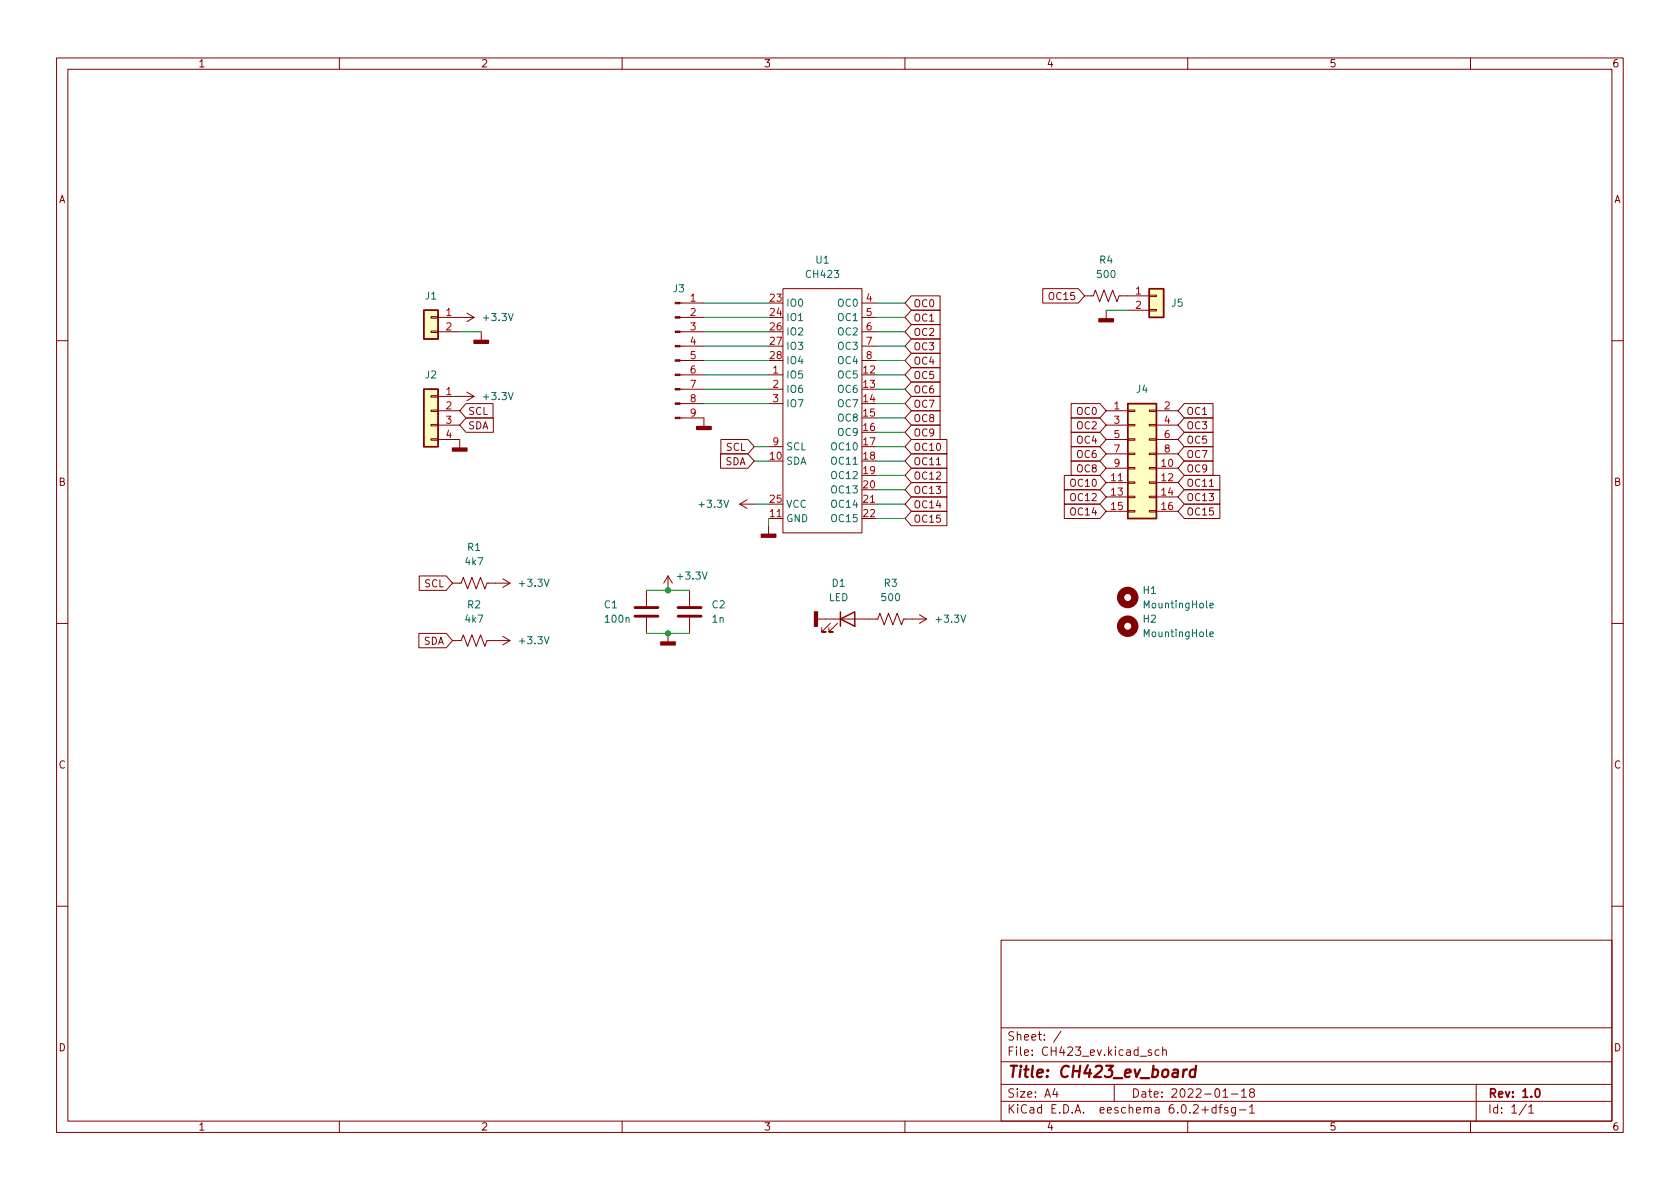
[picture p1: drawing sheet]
<svg xmlns="http://www.w3.org/2000/svg" width="297mm" height="210mm" viewBox="0 0 297 210" stroke-linecap="round" stroke-linejoin="round" font-family="sans-serif">
<g fill="none" stroke="#840000" stroke-width=".18">
<path d="M10 10.2h277v190.1h-277zM12 12.2h273v186.1h-273zM60 10.2v2M110 10.2v2M160 10.2v2M210 10.2v2M260 10.2v2M76.2 58.5h1.3v.3h-1.3zM76.2 56h1.3v.3h-1.3zM77.5 56.1h6.3M77.5 58.7h3.8M82.5 55.4l1.3 .7"/>
<path d="M83.8 56.1l-1.3 .8M85.1 58.7v1.5M120.2 56.1h4.3M120.2 58.7h4.3M120.2 53.6h4.3M138.4 51h14v43.2h-14zM152.4 56.1h2.5M152.4 58.7h2.5M152.4 53.6h2.5M161.1 52.3h5.1v2.6h-5.1l-1.1-1.3zM161.1 54.9h5.1v2.5h-5.1l-1.1-1.3zM161.1 57.4h5.1v2.5h-5.1l-1.1-1.2z"/>
<path d="M161.1 59.9h5.1v2.6h-5.1l-1.1-1.3zM184.4 51h6.3l1.1 1.3-1.1 1.3h-6.3zM191.8 52.3h1.5l.4-1 .7 2 .8-2 .8 2 .7-2 .8 2 .4-1h5.3M195.6 54.9v1.5M199.4 54.9h3.8M203.2 54.7h1.3v.3h-1.3zM203.2 52.2h1.3v.2h-1.3zM10 60.2h2M76.2 77.6h1.3v.2h-1.3zM76.2 75.1h1.3v.2h-1.3zM76.2 72.5h1.3v.3h-1.3zM76.2 70h1.3v.2h-1.3z"/>
<path d="M77.5 72.6h3.8M77.5 75.2h3.8M77.5 77.7h3.8v1.5M77.5 70.1h6.3M82.4 71.4h4.8v2.5h-4.8l-1.1-1.3zM82.4 73.9h4.8v2.5h-4.8l-1.1-1.2zM82.5 69.3l1.3 .8M83.8 70.1l-1.3 .8M120.2 73.9h4.3v1.5M120.2 66.3h4.3M120.2 68.8h4.3M120.2 71.4h4.3"/>
<path d="M120.2 61.2h4.3M120.2 63.7h4.3M127.5 77.7h4.7l1.1 1.3-1.1 1.3h-4.7zM135.9 66.3h2.5M135.9 68.8h2.5M135.9 71.4h2.5M135.9 79h2.5M152.4 61.2h2.5M152.4 63.7h2.5M161.1 77.7h6.3v2.6h-6.3l-1.1-1.3zM161.1 75.2h5.1v2.5h-5.1l-1.1-1.3zM161.1 72.6h5.1v2.6h-5.1l-1.1-1.3z"/>
<path d="M161.1 65h5.1v2.6h-5.1l-1.1-1.3zM161.1 70.1h5.1v2.5h-5.1l-1.1-1.2zM161.1 62.5h5.1v2.5h-5.1l-1.1-1.3zM161.1 67.6h5.1v2.5h-5.1l-1.1-1.3zM189.4 79h5.1l1.1 1.3-1.1 1.2h-5.1zM189.4 76.4h5.1l1.1 1.3-1.1 1.3h-5.1zM189.4 73.9h5.1l1.1 1.3-1.1 1.2h-5.1zM189.4 71.4h5.1l1.1 1.2-1.1 1.3h-5.1zM195.6 72.6h3.8M195.6 75.2h3.8M195.6 77.7h3.8M199.4 77.6h1.3v.2h-1.3z"/>
<path d="M199.4 75.1h1.3v.2h-1.3zM199.4 72.5h1.3v.3h-1.3zM203.2 77.6h1.3v.2h-1.3zM203.2 75.1h1.3v.2h-1.3zM203.2 72.5h1.3v.3h-1.3zM204.5 72.6h3.8M204.5 75.2h3.8M204.5 77.7h3.8M209.4 79h5.1v2.5h-5.1l-1.1-1.2zM209.4 71.4h5.1v2.5h-5.1l-1.1-1.3zM209.4 73.9h5.1v2.5h-5.1l-1.1-1.2zM209.4 76.4h5.1v2.6h-5.1l-1.1-1.3z"/>
<path d="M285 60.2h2M127.4 80.3h4.8l1.1 1.2-1.1 1.3h-4.8zM130.8 89.1l1.3 .8M130.8 89.1h2.5M132.1 88.4l-1.3 .7M135.9 91.7h2.5M135.9 93v1.5M152.4 89.1h2.5M161.1 80.3h6.3v2.5h-6.3l-1.1-1.3zM161.1 85.3h6.3v2.6h-6.3l-1.1-1.3zM161.1 87.9h6.3v2.5h-6.3l-1.1-1.3zM161.1 82.8h6.3v2.5h-6.3l-1.1-1.2z"/>
<path d="M161.1 90.4h6.3v2.6h-6.3l-1.1-1.3zM188.2 86.6h6.3l1.1 1.3-1.1 1.2h-6.3zM188.2 89.1h6.3l1.1 1.3-1.1 1.3h-6.3zM188.2 84.1h6.3l1.1 1.2-1.1 1.3h-6.3zM189.4 81.5h5.1l1.1 1.3-1.1 1.3h-5.1zM195.6 82.8h3.8M195.6 85.3h3.8M195.6 87.9h3.8M195.6 90.4h3.8M195.6 80.3h3.8M199.4 90.3h1.3v.2h-1.3zM199.4 87.8h1.3v.2h-1.3z"/>
<path d="M199.4 85.2h1.3v.3h-1.3zM199.4 82.7h1.3v.2h-1.3zM199.4 80.1h1.3v.3h-1.3zM203.2 90.3h1.3v.2h-1.3zM203.2 87.8h1.3v.2h-1.3zM203.2 85.2h1.3v.3h-1.3zM203.2 82.7h1.3v.2h-1.3zM203.2 80.1h1.3v.3h-1.3zM204.5 82.8h3.8M204.5 85.3h3.8M204.5 87.9h3.8M204.5 90.4h3.8"/>
<path d="M204.5 80.3h3.8M209.4 81.5h5.1v2.6h-5.1l-1.1-1.3zM209.4 84.1h6.3v2.5h-6.3l-1.1-1.3zM209.4 89.1h6.3v2.6h-6.3l-1.1-1.3zM209.4 86.6h6.3v2.5h-6.3l-1.1-1.2zM10 110.2h2M74.1 112h4.8l1.1 1.3-1.1 1.2h-4.8zM74.1 101.8h4.8l1.1 1.3-1.1 1.3h-4.8zM80 113.3h1.5l.4-1 .8 2 .7-2 .8 2 .8-2 .7 2 .4-1h4.1M80 103.1h1.5l.4-1 .8 2 .7-2 .8 2 .8-2 .7 2 .4-1h4.1M88.9 102.4l1.3 .7M88.9 112.5l1.3 .8"/>
<path d="M90.2 103.1l-1.3 .8M90.2 113.3l-1.3 .7M114.3 104.4v2.8M114.3 109.2v2.8M118.1 101.8v2.6M118.1 112v1.5M118.1 101.8l-.8 1.3M118.1 101.8l.8 1.3M121.9 104.4v2.8M121.9 109.2v2.8M144.5 109.5h10.7l.4-1 .7 2 .8-2 .8 2 .7-2 .8 2 .4-1h4M146.8 110.2l-1.5 1.6h.7h-.7v-.8"/>
<path d="M148.1 110.2l-1.5 1.6h.7h-.7v-.8M162.6 108.7l1.2 .8M163.8 109.5l-1.2 .7M285 110.2h2M10 160.2h2M177 166.3h108v32h-108zM285 160.2h2M60 198.3v2M110 198.3v2M160 198.3v2M177 194.8h108M177 191.8h108"/>
<path d="M177 187.8h108M177 181.8h108M186.5 192.5l-.4 1h1M186.9 193v1M187.6 182.4l-1.3 1.9M197 191.8v3M203.6 185.7l-.4-.1-.2 .2 .1 .3 .5 .1v.4h-.6M204.9 185.7l-.4-.1-.3 .3v.4l.2 .3h.5M205.6 185.8l.2-.2 .3 .1 .1 .9M205.6 185.1v1.5M210 198.3v2M215 195.9l-.4-.1-.3 .3v.4l.1 .3h.6"/>
<path d="M215 195.3v1.5M215.5 195.8h.6M216.1 195.3l-.4 .2v1.3M216.2 194h.9M217.1 195.9l-.4-.1-.2 .2 .1 .3 .5 .1v.4h-.6M217.7 193.5h1.2M218.4 195.8v1.2l-.3 .3h-.3M218.4 195.9l-.4-.1-.3 .3v.4l.2 .3h.5M219.1 196.3h1.2M219.5 193l.4-.5v1.5M219.5 194h.9M220.9 195.8l.5-.5v1.5"/>
<path d="M220.9 196.8h.9M221.2 193.2l-.3-.3 .1-.2 .2-.2 .4 .1 .2 .2-.1 .2-.6 .2-.2 .3 .1 .4 .2 .1h.4l.2-.3-.1-.4-.2-.1M260 198.3v2M261 191.8v6.5M269.9 195.3l-1.3 1.9M270.3 195.8l.4-.5v1.5M270.3 196.8h.9"/>
</g>
<path d="M271.6 192.6l.2-.1a.82 .82 0 0 1 .6 .7 .82 .82 0 0 1-.3 .8h-.2a.81 .81 0 0 1-.6-.6 .81 .81 0 0 1 .3-.8z" fill="none" stroke="#840000" stroke-width=".3"/>
<path d="M209.3 189.1l-.2 1.4M209.9 189.1l-.4 .1-.2 .3M211.4 189.2a.66 .66 0 0 0-1 .3l-.1 .6 .2 .3 .2 .1 .5-.1M211.5 188.5l-.3 2" fill="none" stroke="#840000" stroke-width=".4"/>
<g fill="#840000" stroke="#840000" stroke-width=".25">
<path d="M194.3 56.4h2.5v.5h-2.5z"/>
<path d="M116.8 113.5h2.6v.5h-2.6z"/>
<path d="M80 79.2h2.5v.6h-2.5z"/>
<path d="M83.8 60.2h2.6v.5h-2.6z"/>
<path d="M144 108.2h.5v2.5h-.5z"/>
<path d="M123.2 75.4h2.5v.5h-2.5z"/>
<path d="M134.6 94.5h2.6v.5h-2.6z"/>
</g>
<g fill="#ffffc2" stroke="#ffffc2" stroke-width=".18">
<path d="M203.2 51h2.5v5.1h-2.5z"/>
<path d="M199.4 71.4h5.1v20.3h-5.1z"/>
<path d="M74.9 68.8h2.6v10.2h-2.6z"/>
<path d="M74.9 54.9h2.6v5h-2.6z"/>
</g>
<path d="M74.9 54.9h2.6v5h-2.6zM203.2 51h2.5v5.1h-2.5zM74.9 68.8h2.6v10.2h-2.6zM199.4 71.4h5.1v20.3h-5.1zM148.6 109.5l2.5-1.3v2.5zM148.6 108.2v2.5" fill="none" stroke="#840000" stroke-width=".25"/>
<g fill="none" stroke="#840000" stroke-width="1.3">
<circle cx="199.4" cy="110.7" r="1.27"/>
<circle cx="199.4" cy="105.7" r="1.27"/>
</g>
<path d="M213.9 112.2l.6-.2v-.2l-.4-.1-.2 .2 .1 .6h.5M213.9 107.1l.6-.1v-.3h-.4l-.2 .1 .1 .6h.5" fill="none" stroke="#006464" stroke-width=".18"/>
<path d="M112.3 109h4M112.3 107.4h4M119.9 109h4.1M119.9 107.4h4.1" fill="none" stroke="#840000" stroke-width=".51"/>
<g fill="#840000" stroke="#840000" stroke-width=".18">
<path d="M119.4 73.8h.8v.2h-.8z"/>
<path d="M119.4 71.2h.8v.3h-.8z"/>
<path d="M119.4 68.7h.8v.3h-.8z"/>
<path d="M119.4 66.2h.8v.2h-.8z"/>
<path d="M119.4 63.6h.8v.3h-.8z"/>
<path d="M119.4 61.1h.8v.2h-.8z"/>
<path d="M119.4 58.5h.8v.3h-.8z"/>
<path d="M119.4 56h.8v.3h-.8z"/>
<path d="M119.4 53.5h.8v.2h-.8z"/>
</g>
<g fill="none" stroke="#009600" stroke-width=".18">
<path d="M81.3 58.7h3.8M124.5 53.6h11.4M124.5 58.7h11.4M124.5 56.1h11.4M154.9 53.6h5.1M154.9 58.7h5.1M154.9 56.1h5.1M195.6 54.9h3.8M124.5 61.2h11.4M124.5 66.3h11.4M124.5 63.7h11.4M124.5 68.8h11.4"/>
<path d="M124.5 71.4h11.4M133.3 79h2.6M154.9 61.2h5.1M154.9 66.3h5.1M154.9 79h5.1M154.9 63.7h5.1M154.9 68.8h5.1M154.9 71.4h5.1M154.9 73.9h5.1M154.9 76.4h5.1M133.3 81.5h2.6M133.3 89.1h2.6"/>
<path d="M135.9 91.7v1.3M154.9 84.1h5.1M154.9 81.5h5.1M154.9 89.1h5.1M154.9 86.6h5.1M154.9 91.7h5.1M114.3 104.4h7.6M114.3 112h7.6"/>
</g>
<g fill="#009600" stroke="#009600" stroke-width=".18">
<circle cx="118.1" cy="112" r=".46"/>
<circle cx="118.1" cy="104.4" r=".46"/>
</g>
<text font-size="2.8" fill="#840000" x="178" y="190.6">Title: CH423_ev_board</text>
<g font-size="2.1" fill="#840000">
<text x="178" y="184">Sheet: /</text>
<text x="178" y="186.7">File: CH423_ev.kicad_sch</text>
<text x="178" y="196.9">KiCad E.D.A. eeschema 6.0.2+dfsg-1</text>
<text x="178" y="194.1">Size: A4</text>
<text x="200" y="194.1">Date: 2022-01-18</text>
<text x="263" y="194.1">Rev: 1.0</text>
<text x="263" y="196.9">Id: 1/1</text>
</g>
<g font-size="1.8" fill="#840000">
<text x="35" y="11.9">1</text>
<text x="85" y="11.9">2</text>
<text x="135" y="11.9">3</text>
<text x="185" y="11.9">4</text>
<text x="235" y="11.9">5</text>
<text x="285" y="11.9">6</text>
<text x="10.3" y="35.9">A</text>
<text x="285.3" y="35.9">A</text>
<text x="185.7" y="53">OC15</text>
<text x="161.4" y="54.3">OC0</text>
<text x="161.4" y="56.9">OC1</text>
<text x="161.4" y="59.4">OC2</text>
<text x="161.4" y="61.9">OC3</text>
<text x="161.4" y="64.5">OC4</text>
<text x="161.4" y="67">OC5</text>
<text x="161.4" y="69.6">OC6</text>
<text x="82.7" y="73.4">SCL</text>
<text x="82.7" y="75.9">SDA</text>
<text x="161.4" y="77.2">OC9</text>
<text x="161.4" y="74.6">OC8</text>
<text x="161.4" y="72.1">OC7</text>
<text x="190.5" y="75.9">OC2</text>
<text x="190.5" y="73.4">OC0</text>
<text x="209.7" y="73.4">OC1</text>
<text x="209.7" y="75.9">OC3</text>
<text x="128.2" y="82.3">SDA</text>
<text x="128.4" y="79.7">SCL</text>
<text x="161.4" y="82.3">OC11</text>
<text x="161.4" y="79.7">OC10</text>
<text x="190.5" y="81">OC6</text>
<text x="190.5" y="83.5">OC8</text>
<text x="190.5" y="78.4">OC4</text>
<text x="209.7" y="83.5">OC9</text>
<text x="209.7" y="81">OC7</text>
<text x="209.7" y="78.4">OC5</text>
<text x="10.3" y="85.9">B</text>
<text x="161.4" y="87.3">OC13</text>
<text x="161.4" y="89.9">OC14</text>
<text x="161.4" y="84.8">OC12</text>
<text x="189.5" y="88.6">OC12</text>
<text x="189.5" y="86.1">OC10</text>
<text x="209.7" y="86.1">OC11</text>
<text x="209.7" y="88.6">OC13</text>
<text x="285.3" y="85.9">B</text>
<text x="161.4" y="92.4">OC15</text>
<text x="189.5" y="91.1">OC14</text>
<text x="209.7" y="91.1">OC15</text>
<text x="75" y="103.8">SCL</text>
<text x="74.8" y="114">SDA</text>
<text x="10.3" y="135.9">C</text>
<text x="285.3" y="135.9">C</text>
<text x="10.3" y="185.9">D</text>
<text x="285.3" y="185.9">D</text>
<text x="35" y="199.9">1</text>
<text x="85" y="199.9">2</text>
<text x="135" y="199.9">3</text>
<text x="185" y="199.9">4</text>
<text x="235" y="199.9">5</text>
<text x="285" y="199.9">6</text>
</g>
<g font-size="1.8" fill="#006464">
<text x="144.3" y="46.6">U1</text>
<text x="194.4" y="46.6">R4</text>
<text x="75.2" y="53">J1</text>
<text x="119" y="51.7">J3</text>
<text x="142.7" y="49.1">CH423</text>
<text x="194.1" y="49.1">500</text>
<text x="85.7" y="56.8">+3.3V</text>
<text x="138.9" y="54.2">IO0</text>
<text x="138.9" y="56.8">IO1</text>
<text x="138.9" y="59.3">IO2</text>
<text x="148.3" y="54.2">OC0</text>
<text x="148.3" y="56.8">OC1</text>
<text x="148.3" y="59.3">OC2</text>
<text x="207.2" y="54.2">J5</text>
<text x="138.9" y="61.8">IO3</text>
<text x="138.9" y="64.4">IO4</text>
<text x="148.3" y="61.8">OC3</text>
<text x="148.3" y="64.4">OC4</text>
<text x="75.2" y="66.9">J2</text>
<text x="85.7" y="70.7">+3.3V</text>
<text x="138.9" y="66.9">IO5</text>
<text x="138.9" y="69.5">IO6</text>
<text x="148.3" y="66.9">OC5</text>
<text x="148.3" y="69.5">OC6</text>
<text x="200.9" y="69.5">J4</text>
<text x="138.9" y="72">IO7</text>
<text x="148.3" y="72">OC7</text>
<text x="148.3" y="74.5">OC8</text>
<text x="148.3" y="77.1">OC9</text>
<text x="138.9" y="82.2">SDA</text>
<text x="138.9" y="79.6">SCL</text>
<text x="147.3" y="79.6">OC10</text>
<text x="147.3" y="82.2">OC11</text>
<text x="123.8" y="89.8">+3.3V</text>
<text x="138.9" y="89.8">VCC</text>
<text x="147.3" y="84.7">OC12</text>
<text x="147.3" y="87.2">OC13</text>
<text x="147.3" y="89.8">OC14</text>
<text x="138.9" y="92.3">GND</text>
<text x="147.3" y="92.3">OC15</text>
<text x="82.3" y="99.9">4k7</text>
<text x="82.7" y="97.4">R1</text>
<text x="82.7" y="107.6">R2</text>
<text x="92" y="103.8">+3.3V</text>
<text x="106.9" y="107.6">C1</text>
<text x="120" y="102.5">+3.3V</text>
<text x="125.9" y="107.6">C2</text>
<text x="146.5" y="106.3">LED</text>
<text x="147.1" y="103.8">D1</text>
<text x="156" y="106.3">500</text>
<text x="156.3" y="103.8">R3</text>
<text x="202.1" y="105">H1</text>
<text x="202.5" y="107.6">MountingHole</text>
<text x="82.3" y="110.1">4k7</text>
<text x="92" y="113.9">+3.3V</text>
<text x="107.1" y="110.1">100n</text>
<text x="126" y="110.1">1n</text>
<text x="165.7" y="110.1">+3.3V</text>
<text x="202.1" y="110.1">H2</text>
<text x="202.5" y="112.6">MountingHole</text>
</g>
<g font-size="1.8" fill="#a90000">
<text x="122.1" y="53.3">1</text>
<text x="136.2" y="53.3">23</text>
<text x="153.2" y="53.3">4</text>
<text x="200.8" y="52.1">1</text>
<text x="78.9" y="55.9">1</text>
<text x="78.9" y="58.4">2</text>
<text x="122.1" y="55.9">2</text>
<text x="122.1" y="58.4">3</text>
<text x="136.2" y="55.9">24</text>
<text x="136.2" y="58.4">26</text>
<text x="153.2" y="55.9">5</text>
<text x="153.2" y="58.4">6</text>
<text x="200.8" y="54.6">2</text>
<text x="122.1" y="61">4</text>
<text x="122.1" y="63.5">5</text>
<text x="136.2" y="61">27</text>
<text x="136.2" y="63.5">28</text>
<text x="153.2" y="61">7</text>
<text x="153.2" y="63.5">8</text>
<text x="78.9" y="69.8">1</text>
<text x="122.1" y="66">6</text>
<text x="122.1" y="68.6">7</text>
<text x="122.1" y="71.1">8</text>
<text x="136.7" y="66">1</text>
<text x="136.7" y="68.6">2</text>
<text x="136.7" y="71.1">3</text>
<text x="152.7" y="66">12</text>
<text x="152.7" y="68.6">13</text>
<text x="152.7" y="71.1">14</text>
<text x="78.9" y="72.4">2</text>
<text x="78.9" y="74.9">3</text>
<text x="78.9" y="77.5">4</text>
<text x="122.1" y="73.7">9</text>
<text x="152.7" y="73.7">15</text>
<text x="152.7" y="76.2">16</text>
<text x="197" y="72.4">1</text>
<text x="197" y="74.9">3</text>
<text x="197" y="77.5">5</text>
<text x="205.9" y="72.4">2</text>
<text x="205.9" y="74.9">4</text>
<text x="205.9" y="77.5">6</text>
<text x="136.2" y="81.3">10</text>
<text x="136.7" y="78.7">9</text>
<text x="152.7" y="78.7">17</text>
<text x="152.7" y="81.3">18</text>
<text x="152.7" y="83.8">19</text>
<text x="197" y="80">7</text>
<text x="197" y="82.5">9</text>
<text x="205.4" y="82.5">10</text>
<text x="205.9" y="80">8</text>
<text x="136.2" y="88.9">25</text>
<text x="152.7" y="86.4">20</text>
<text x="152.7" y="88.9">21</text>
<text x="196.5" y="85.1">11</text>
<text x="196.5" y="87.6">13</text>
<text x="205.4" y="85.1">12</text>
<text x="205.4" y="87.6">14</text>
<text x="136.2" y="91.4">11</text>
<text x="152.7" y="91.4">22</text>
<text x="196.5" y="90.2">15</text>
<text x="205.4" y="90.2">16</text>
</g>
</svg>
